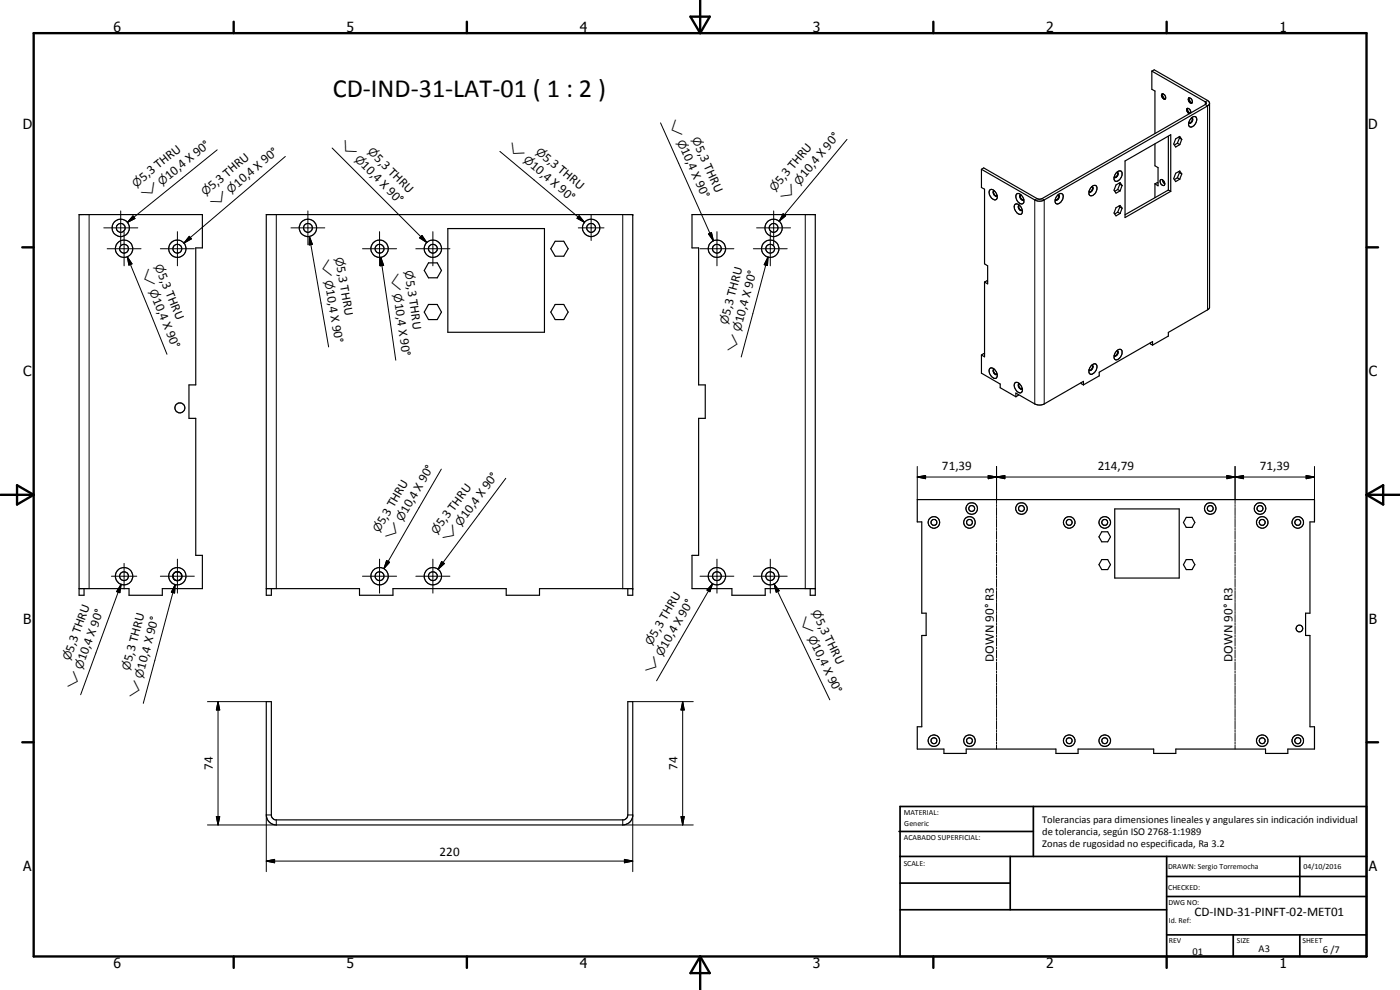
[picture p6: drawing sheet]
<svg xmlns="http://www.w3.org/2000/svg" width="420mm" height="297mm" viewBox="0 0 420 297" stroke-linecap="round" stroke-linejoin="round" font-family="sans-serif">
<g fill="none" stroke="#000" stroke-width=".35">
<path d="M345.7 21.3l16 9.3 .2 .6-49.4 28.5-1.2-.1-16.1-9.2-.7 .4M345.7 21.3v5.5l.9 .5v12.7M345.7 21.3l.7-.3 16 9.1 .6 .8v61.4l-.6 .7-11.8 6.7v1.1l-4.7 2.7M348.8 28.3a1.28 1.28 0 0 0 .8 1.4M348.8 28.2a.95 .95 0 0 1 .9 .5 .95 .95 0 0 1-.2 1.1 1.07 1.07 0 0 1-.7-1.6zM348.8 28.3l.8 1.4M348.8 28.2v.1M349.7 29.7h-.1M356.3 32.6l.8 1.4-.7-.6zM356.4 32.5a1.08 1.08 0 0 1 .9 1.4M356.4 32.5a.97 .97 0 0 0 .6 1.6M356.4 32.5l-.1 .1"/>
<path d="M356.7 29.6a1.37 1.37 0 0 0 .9 1.3M356.8 29.4a.97 .97 0 0 1 .9 .5 .97 .97 0 0 1-.2 1.1 1.13 1.13 0 0 1-.7-1.6zM356.8 29.5l.8 1.4M356.8 36.8l.1 .2M356.8 29.4l-.1 .2M357.6 35.3a.87 .87 0 0 1 1.1-.3 .87 .87 0 0 1 .4 1.1 1.88 1.88 0 0 1-2.1 1.9 1.98 1.98 0 0 1 .6-2.7zM357.6 30.9h.1M357.6 35.4l.2 .1M357.7 35.4l.1 .1M357.8 35.5a1.25 1.25 0 0 1-.9 1.5M357.8 35.5a1.08 1.08 0 0 1-.9 1.5M363 31.1l-.6 .7-49.3 28.4-.9 .2-1.4-.2-16.3-9.4"/>
<path d="M294.5 50.8v5.5l1 .5v22.4l.9 .6v5.4l-.9-.6M297 57.1a1.37 1.37 0 0 1 2 .9 1.17 1.17 0 0 1-.4 2 2.31 2.31 0 0 1-1.6-2.9zM298.3 57.3a.97 .97 0 0 0-.1 1 .97 .97 0 0 0 1 .5M298.3 57.3a1.15 1.15 0 0 0 .6 1.5M298.3 57.3h.1M299.2 58.8h-.2M299.2 58.7v.1M305 58.3a1.34 1.34 0 0 1 2 .9l.3 1.4a.81 .81 0 0 1-.7 .6 .81 .81 0 0 1-.8-.4l-.8-1-.1-.6zM306.3 58.5h.1M306.3 58.5a.97 .97 0 0 0-.1 1 .97 .97 0 0 0 1 .5M306.3 58.5a1.13 1.13 0 0 0 .9 1.5M307.2 59.9v.1"/>
<path d="M316.7 59.9l.1 .1M317.5 58.5a.9 .9 0 0 1 1.3-.3 .9 .9 0 0 1 .2 1.3 1.78 1.78 0 0 1-2.1 1.6 1.9 1.9 0 0 1 .6-2.6zM317.5 58.5h.2M317.7 58.5a.95 .95 0 0 1 0 1 .95 .95 0 0 1-.9 .5M317.7 58.5a1.07 1.07 0 0 1-.9 1.5M326.8 57.4l.1 .2M327.4 56.3l.9-.7a.99 .99 0 0 1 1 .6 .99 .99 0 0 1-.3 1.1 1.51 1.51 0 0 1-2 1.2 2.03 2.03 0 0 1 .4-2.2zM327.6 56l.3 .1M327.9 56.1a1.16 1.16 0 0 1-1 1.5M327.9 56.1a1 1 0 0 1-1 1.5M335 51.9a.96 .96 0 0 1 1.3-.6 .96 .96 0 0 1 .4 1.4 1.9 1.9 0 0 1-2.1 1.6 1.87 1.87 0 0 1 .4-2.4zM335.2 51.7h.1"/>
<path d="M335.3 51.7a.89 .89 0 0 1 .1 1.1 .89 .89 0 0 1-1 .3M335.3 51.7a1.08 1.08 0 0 1-.8 1.5M335.4 56.9l.8 .4M335.4 56.9l-.9 .5M335.9 55l.2 .3M336.1 55.3l.7 .4M336.1 55.3l-.7 1.6M336.8 55.7l-.6 1.6M336.8 55.7l-.6-.9-1.3 .7-.6 1.6 .6 .9 1.3-.7M337.6 48.3l13.8-7.9v17l-13.8 7.9zM346.6 43.2v6.5l.9 .6v5.5l-.9-.6M346.6 55.2v4.1"/>
<path d="M347.5 54.9l-.2-.1-.7 .4M348.2 54a1.06 1.06 0 0 1 1.3 1.4 .75 .75 0 0 1-.8 .2 .75 .75 0 0 1-.5-.8zM348.9 54l.1 .6 .6 .6M350.6 57l-13 7.4M350.6 57l.8 .4M350.6 40.9v16.1M353.3 53.3l.8 .5M353.3 53.3l-.8 .6M353.3 43l.8 .4M353.3 43l-.8 .5M353.8 51.5l.2 .3M353.8 41.1l.2 .3"/>
<path d="M354 51.8l.7 .4M354 51.8l-.7 1.5M354 41.4l.7 .4M354 41.4l-.7 1.6M354.7 52.2l-.6-.9-1.3 .7-.6 1.6 .6 .9 1.3-.7M354.7 52.2l-.6 1.6M354.7 41.8l-.6-.9-1.3 .8-.6 1.5 .6 .9 1.3-.7M354.7 41.8l-.6 1.6M128.6 78.9h2.6l1.3 2.3-1.3 2.2h-2.6l-1.3-2.2zM134.4 68.6h29v31.1h-29zM166.6 72.4h2.6l1.3 2.2-1.3 2.3h-2.6l-1.3-2.3zM304.6 61.4a1.59 1.59 0 0 1 2.1 1.5 .93 .93 0 0 1-.3 1.4 .93 .93 0 0 1-1.3-.6l-.7-1.1z"/>
<path d="M305.8 61.6a.89 .89 0 0 0 0 1.1 .89 .89 0 0 0 1 .3M305.8 61.6a1.06 1.06 0 0 0 .9 1.5M305.8 61.6h.2M335.4 63.7l.8 .4M335.4 63.7l-.9 .5M335.9 61.8l.2 .3M336.1 62.1l.7 .4M336.1 62.1l-.7 1.6M336.8 62.5l-.6-.9-1.3 .7-.6 1.6 .6 .9 1.3-.7M336.8 62.5l-.6 1.6M128.6 91.4h2.6l1.3 2.2-1.3 2.3h-2.6l-1.3-2.3zM166.6 91.4h2.6l1.3 2.2-1.3 2.3h-2.6l-1.3-2.3z"/>
<path d="M295.5 84.6v22.5l-1-.6M296.4 84.4l-.2-.2-.7 .4M294.5 106.5v5.5l5.7 3.2v1.1l4.7 2.7M295.5 106.2l-.3-.1-.7 .4M297 110.6a1.37 1.37 0 0 1 2 .9l.3 1.4a.83 .83 0 0 1-.7 .7 .83 .83 0 0 1-.9-.5 2.23 2.23 0 0 1-.7-2.5zM298.3 110.8a1.03 1.03 0 0 0 .9 1.5M298.4 110.8a.88 .88 0 0 0-.2 1 .88 .88 0 0 0 1 .5M299.2 112.2v.1M304.6 114.9a1.74 1.74 0 0 1 2.2 1.8 .91 .91 0 0 1-.6 1.2 .91 .91 0 0 1-1.1-.6 2.03 2.03 0 0 1-.5-2.4zM305.6 118.4v.2l-.7 .4M305.7 115.2a.93 .93 0 0 0 .1 1.1 .93 .93 0 0 0 1 .3M305.8 115.3a1.04 1.04 0 0 0 .9 1.4"/>
<path d="M305.8 115.2v.1M306 115.1l-.3 .1M324.5 114.8v.3l.7 .4M325.2 115.5v-1.1l-11.8 6.8a3.1 3.1 0 0 1-2.9 0l-5.6-3.3v1.1M326.8 111l.1 .1M327.4 109.8a.96 .96 0 0 1 1.4-.6 .96 .96 0 0 1 .3 1.4 2.24 2.24 0 0 1-1.8 1.7 1.37 1.37 0 0 1-.2-2zM327.6 109.6h.2M327.8 109.6a.93 .93 0 0 1 .1 1.1 .93 .93 0 0 1-1 .4M327.8 109.6a1.08 1.08 0 0 1-.9 1.5M335 105.5a.94 .94 0 0 1 .9-.7 .94 .94 0 0 1 .9 .7 2.07 2.07 0 0 1-2.2 2.4 1.87 1.87 0 0 1 .4-2.4zM335.2 105.2a.83 .83 0 0 1 .2 1.1 .83 .83 0 0 1-1 .4M335.3 105.3a1.05 1.05 0 0 1-.8 1.5"/>
<path d="M345.2 102.9v.3l.7 .3M345.9 103.5v-1l-16 9.2v1.1l-4.7 2.7M275.3 149.9h119.2v6.7h-1.4v27.4h-1.3v6.7h1.3v27.4h1.4v6.6h-8v1.4h-6.7v-1.4h-26.9v1.4h-6.7v-1.4h-22.7v1.4h-6.6v-1.4h-26.9v1.4h-6.7v-1.4h-8v-6.6h1.3v-27.4h1.3v-6.7h-1.3v-27.4h-1.3zM330.7 159.6h1.7l.9 1.5-.9 1.5h-1.7l-.9-1.5zM334.5 152.7h19.4v20.7h-19.4zM356 155.2h1.7l.9 1.6-.9 1.4h-1.7l-.8-1.4zM23.7 176.6h15v2h10v-2h12v-10h-2v-41.1h-2v-10h2v-41.1h2v-10h-37v114.2h1.5v-2M51.9 172.6v.5M51.9 173.1l.4 .8 .8 .3M51.9 173.1l.5 .8 .7 .3M51.9 172.6v.3M52.1 172.1l-.2 .5"/>
<path d="M53.1 174.2h.3M53.6 171.6h-.8l-.7 .5M53.6 171.6l.5 .3M53.7 174.2h-.3M53.7 171.6l.4 .3M53.7 171.6l-.6-.1-.8 .4M54.1 171.9l.2 .2M54.3 172.1l.2 .5M54.3 172.1l.3 .5M54.5 172.6l.1 .5M54.5 173.1l-.6 .9M54.6 173.1l-.5 .8-.7 .3"/>
<path d="M54.6 172.9l-.1 .2M79.9 176.6h28v2h10v-2h34v2h10v-2h28M81.4 176.6v2h-1.5v-114.2h110v114.2h-1.5v-2M243.2 176.6v2h1.5v-114.2h-37v10h2v41.1h2v10h-2v41.1h-2v10h12v2h9.9v-2h15.1M330.7 167.9h1.7l.9 1.5-.9 1.5h-1.7l-.9-1.5zM356 167.9h1.7l.9 1.5-.9 1.5h-1.7l-.8-1.5zM79.9 210.5h1.5v34.3l.9 1.1h105.2l.7-.5 .2-.9v-34h1.5v34.4a3 3 0 0 1-3 2.6h-104a3 3 0 0 1-3-3z"/>
<circle cx="36.2" cy="68.4" r="2.61"/>
<circle cx="36.2" cy="68.4" r="1.34"/>
<circle cx="37.2" cy="74.6" r="1.33"/>
<circle cx="37.2" cy="74.6" r="2.6"/>
<circle cx="53.2" cy="74.6" r="1.33"/>
<circle cx="53.2" cy="74.6" r="2.59"/>
<circle cx="92.4" cy="68.4" r="1.32"/>
<circle cx="92.4" cy="68.4" r="2.6"/>
<circle cx="113.9" cy="74.6" r="1.33"/>
<circle cx="113.9" cy="74.6" r="2.6"/>
<circle cx="129.9" cy="74.6" r="1.33"/>
<circle cx="129.9" cy="74.6" r="2.6"/>
<circle cx="177.4" cy="68.4" r="2.61"/>
<circle cx="177.4" cy="68.4" r="1.34"/>
<circle cx="215.1" cy="74.6" r="1.33"/>
<circle cx="215.2" cy="74.6" r="2.61"/>
<circle cx="231.1" cy="74.6" r="1.33"/>
<circle cx="231.2" cy="74.6" r="2.61"/>
<circle cx="232.2" cy="68.4" r="1.34"/>
<circle cx="232.2" cy="68.4" r="2.61"/>
<circle cx="54" cy="122.4" r="1.5"/>
<circle cx="280.3" cy="156.7" r="1.74"/>
<circle cx="280.3" cy="156.7" r=".9"/>
<circle cx="290.9" cy="156.7" r="1.72"/>
<circle cx="291" cy="156.8" r=".89"/>
<circle cx="291.6" cy="152.6" r=".88"/>
<circle cx="291.6" cy="152.6" r="1.74"/>
<circle cx="306.5" cy="152.6" r="1.74"/>
<circle cx="306.6" cy="152.6" r=".89"/>
<circle cx="320.9" cy="156.7" r=".88"/>
<circle cx="320.9" cy="156.7" r="1.74"/>
<circle cx="331.5" cy="156.7" r=".88"/>
<circle cx="331.6" cy="156.7" r="1.74"/>
<circle cx="363.2" cy="152.6" r="1.72"/>
<circle cx="363.2" cy="152.6" r=".87"/>
<circle cx="378.1" cy="152.6" r=".89"/>
<circle cx="378.2" cy="152.6" r="1.73"/>
<circle cx="378.8" cy="156.7" r="1.73"/>
<circle cx="378.8" cy="156.7" r=".9"/>
<circle cx="389.5" cy="156.7" r="1.73"/>
<circle cx="389.5" cy="156.7" r=".9"/>
<circle cx="37.2" cy="172.9" r="1.33"/>
<circle cx="37.2" cy="172.9" r="2.61"/>
<circle cx="53.2" cy="172.9" r="2.59"/>
<circle cx="113.9" cy="172.9" r="1.33"/>
<circle cx="113.9" cy="172.9" r="2.62"/>
<circle cx="129.9" cy="172.9" r="2.6"/>
<circle cx="129.9" cy="172.9" r="1.33"/>
<circle cx="215.1" cy="172.9" r="1.33"/>
<circle cx="215.1" cy="172.9" r="2.61"/>
<circle cx="231.1" cy="172.9" r="1.33"/>
<circle cx="231.1" cy="172.9" r="2.61"/>
<circle cx="390" cy="188.6" r=".99"/>
<circle cx="280.3" cy="222.2" r="1.74"/>
<circle cx="280.3" cy="222.3" r=".88"/>
<circle cx="290.9" cy="222.2" r="1.74"/>
<circle cx="291" cy="222.3" r=".88"/>
<circle cx="320.9" cy="222.2" r=".88"/>
<circle cx="320.9" cy="222.2" r="1.73"/>
<circle cx="331.5" cy="222.2" r=".88"/>
<circle cx="331.5" cy="222.2" r="1.73"/>
<circle cx="378.8" cy="222.2" r=".89"/>
<circle cx="378.8" cy="222.2" r="1.74"/>
<circle cx="389.5" cy="222.2" r=".91"/>
<circle cx="389.5" cy="222.3" r="1.72"/>
</g>
<g fill="none" stroke="#000" stroke-width=".3">
<path d="M198.2 36.9l15.9 35.4M362.4 30.1l-.7 .5v.8l.7 .4v61.2M65.2 45l-26.9 21.7M85.6 46.9l-30.4 26M99.7 44.4l28.4 28.4M150 45.4l25.4 21.3M254.2 41.8l-20.4 24.6M311.3 59.6l-.8 .4v61.2M312.7 59.6l.7 .4v61.2M26.7 64.4v112.2M31.1 68.4h10.2M32.2 74.6h10.1"/>
<path d="M36.2 63.3v10.1M37.2 69.5v10.3M38.2 77l1.4 2.2-.9 .3zM38.2 77l11.9 29.3M39.9 64.8l.6 .8-2.2 1.1zM48.1 74.6h10.2M53.2 69.5v10.3M56.8 70.9l.6 .8-2.2 1.2zM82.9 64.4v112.2M87.3 68.4h10.2M92.4 63.3v10.1M92.9 71l.9 2.3-1 .2z"/>
<path d="M92.9 71l5.7 33.1M108.8 74.6h10.2M113.9 69.5v10.3M114.3 77.2l.8 2.4-.9 .2zM114.3 77.2l4.5 30.9M124.8 74.6h10.2M125.9 71.4l.7-.7 1.5 2.1zM126.6 70.7l1.5 2.1-2.2-1.4zM129.9 69.5v10.3M173.6 68.4h7.7M173.8 64.7l1.6 2-2.2-1.2zM177.4 64.6v7.6"/>
<path d="M186.9 64.4v112.2M210.1 74.6h10.1M212.6 70.2l.9-.4 .6 2.5zM215.2 69.5v10.3M226.1 74.6h10.2M227.1 68.4h10.2M230.5 77.1l-.2 2.6-.9-.3zM230.5 77.1l-8 30M231.2 69.5v10.3M232.2 63.3v10.1M235 64.1l.8 .7-2 1.6zM241.7 64.4v112.2"/>
<path d="M275.3 140v9.9M299.1 140v11.1M370.7 140v11.1M394.5 140v9.9M132.4 140.8l-17.2 29.8M151.8 143.5l-20.3 27.3M275.3 143.1l2.5-.4v.9zM275.3 143.1h119.2M296.6 142.7l2.5 .4-2.5 .5zM299.1 143.1l2.5-.4v.9zM299.1 151.4v.6M299.1 152.3v2.4"/>
<path d="M299.1 154.9v.7M299.1 155.8v2.4M299.1 158.5v.6M299.1 159.4v2.4M368.2 142.7l2.5 .4-2.5 .5zM370.7 143.1l2.5-.4v.9zM370.7 151.4v.6M370.7 152.3v2.4M370.7 154.9v.7M370.7 155.8v2.4M370.7 158.5v.6M370.7 159.4v2.4"/>
<path d="M392 142.7l2.5 .4-2.5 .5zM33.4 172.9h7.7M36.4 175.3l-.4 2.5-1-.3zM36.4 175.3l-12.2 33.1M37.2 169v7.7M48.1 172.9h10.2M52.6 175.4l-.2 2.5-1-.2zM52.6 175.4l-9.6 35.6M53.2 167.8v10.2M108.8 172.9h10.2M113.9 167.8v10.2M116 168.2l.9 .5-1.7 1.9z"/>
<path d="M124.8 172.9h10.2M129.9 167.8v10.2M132.5 168.5l.9 .6-1.9 1.7zM210.1 172.9h10.1M213.9 175.1l-.8 2.4-.9-.5zM213.9 175.1l-16.8 29.2M215.2 167.8v10.2M226.1 172.9h10.2M231.2 167.8v10.2M232.3 175.2l1.5 2-.9 .5zM232.3 175.2l16.7 34.8M299.1 162.1v.6"/>
<path d="M299.1 163v2.4M299.1 165.7v.5M299.1 166.5v2.4M299.1 169.2v.6M299.1 170.1v2.4M299.1 172.8v.6M299.1 173.7v2.3M299.1 176.3v.6M299.1 177.2v2.4M299.1 179.9v.6M370.7 162.1v.6M370.7 163v2.4"/>
<path d="M370.7 165.7v.5M370.7 166.5v2.4M370.7 169.2v.6M370.7 170.1v2.4M370.7 172.8v.6M370.7 173.7v2.3M370.7 176.3v.6M370.7 177.2v2.4M370.7 179.9v.6M299.1 180.8v2.4M299.1 183.5v.6M299.1 184.4v2.3"/>
<path d="M299.1 187v.6M299.1 187.9v2.4M299.1 190.6v.6M299.1 191.5v2.3M299.1 194.2v.5M299.1 195.1v2.3M299.1 197.7v.6M299.1 198.6v2.4M370.7 180.8v2.4M370.7 183.5v.6M370.7 184.4v2.3M370.7 187v.6"/>
<path d="M370.7 187.9v2.4M370.7 190.6v.6M370.7 191.5v2.3M370.7 194.2v.5M370.7 195.1v2.3M370.7 197.7v.6M370.7 198.6v2.4M62.3 210.5h17.6M65.4 210.5l.5 2.5h-1zM65.4 210.5v37M189.9 210.5h18.2M204.9 210.5l.4 2.5h-.9z"/>
<path d="M204.9 210.5v37M299.1 201.3v.5M299.1 202.2v2.4M299.1 204.9v.5M299.1 205.7v2.4M299.1 208.4v.6M299.1 209.3v2.4M299.1 212v.6M299.1 212.9v2.4M299.1 215.5v.7M299.1 216.4v2.4M299.1 219.1v.6"/>
<path d="M370.7 201.3v.5M370.7 202.2v2.4M370.7 204.9v.5M370.7 205.7v2.4M370.7 208.4v.6M370.7 209.3v2.4M370.7 212v.6M370.7 212.9v2.4M370.7 215.5v.7M370.7 216.4v2.4M370.7 219.1v.6M299.1 220v2.4"/>
<path d="M299.1 222.7v.6M299.1 223.6v1.1M370.7 220v2.4M370.7 222.7v.6M370.7 223.6v1.1M64.9 245h1l-.5 2.5zM79.9 258.4l2.5-.5v1zM79.9 258.4h110M81.4 244.5h-1.5v17M82.9 246v1.5h-20.6M186.9 246v1.5h21.2M187.4 257.9l2.5 .5-2.5 .5z"/>
<path d="M188.4 244.5h1.5v17M204.4 245h.9l-.4 2.5z"/>
</g>
<g fill="#000">
<circle cx="189.9" cy="64.4" r=".18"/>
<circle cx="189.9" cy="176.6" r=".18"/>
</g>
<g fill="none" stroke="#000" stroke-width=".71">
<path d="M10.1 9.9h400v277.1h-400zM70.1 6.5v3.4M140.1 6.5v3.4M207.2 5h5.8l-2.9 4.9zM210.1 0v9.9M280.1 6.5v3.4M350.1 6.5v3.4M6.7 74.2h3.4M410.1 74.2h3.5M.1 148.5h10M5.1 145.6l5 2.9-5 2.9zM410.1 148.5h10"/>
<path d="M410.1 148.5l5-2.9v5.8zM6.7 222.7h3.4M410.1 222.7h3.5M70.1 287v3.4M140.1 287v3.4M210.1 287v10M210.1 287l2.9 5h-5.8zM280.1 287v3.4M350.1 287v3.4"/>
</g>
<g fill="none" stroke="#000" stroke-width=".51">
<path d="M269.8 249.5h40.3M270.1 242h140v45h-140zM270.1 257h140M303.2 257v16M310.1 242v15M350.1 257v30M390.1 257v12M270.1 265h33.1M270.1 273h80M350.1 269h60M350.1 263h60M350.1 280.5h60"/>
<path d="M370.1 280.5v6.5M390.1 280.5v6.5"/>
</g>
<g fill="#000">
<path d="M38.2 77l1.4 2.2-.9 .3zM39.9 64.8l.6 .8-2.2 1.1zM56.8 70.9l.6 .8-2.2 1.2zM92.9 71l.9 2.3-1 .2zM114.3 77.2l.8 2.4-.9 .2zM126.6 70.7l1.5 2.1-2.2-1.4zM173.8 64.7l1.6 2-2.2-1.2zM212.6 70.2l.9-.4 .6 2.5zM230.5 77.1l-.2 2.6-.9-.3zM235 64.1l.8 .7-2 1.6zM275.3 143.1l2.5-.4v.9zM296.6 142.7l2.5 .4-2.5 .5z"/>
<path d="M299.1 143.1l2.5-.4v.9zM368.2 142.7l2.5 .4-2.5 .5zM370.7 143.1l2.5-.4v.9zM392 142.7l2.5 .4-2.5 .5zM36.4 175.3l-.4 2.5-1-.3zM52.6 175.4l-.2 2.5-1-.2zM116 168.2l.9 .5-1.7 1.9zM132.5 168.5l.9 .6-1.9 1.7zM213.9 175.1l-.8 2.4-.9-.5zM232.3 175.2l1.5 2-.9 .5zM65.4 210.5l.5 2.5h-1zM204.9 210.5l.4 2.5h-.9z"/>
<path d="M64.9 245h1l-.5 2.5zM79.9 258.4l2.5-.5v1zM187.4 257.9l2.5 .5-2.5 .5zM204.4 245h.9l-.4 2.5z"/>
</g>
<text font-size="7.9" x="99.9" y="29">CD-IND-31-LAT-01 ( 1 : 2 )</text>
<g font-size="4.2">
<text x="34" y="9.6">6</text>
<text x="104" y="9.6">5</text>
<text x="174" y="9.6">4</text>
<text x="244" y="9.6">3</text>
<text x="314" y="9.6">2</text>
<text x="384" y="9.6">1</text>
<text x="6.8" y="38.7">D</text>
<text x="410.6" y="38.7">D</text>
<text x="7" y="112.9">C</text>
<text x="410.8" y="112.9">C</text>
<text x="7" y="187.1">B</text>
<text x="410.8" y="187.1">B</text>
<text x="7" y="261.4">A</text>
<text x="410.8" y="261.4">A</text>
<text x="34" y="290.4">6</text>
<text x="104" y="290.4">5</text>
<text x="174" y="290.4">4</text>
<text x="244" y="290.4">3</text>
<text x="314" y="290.4">2</text>
<text x="384" y="290.4">1</text>
</g>
<g font-size="3.9">
<text x="112.2" y="47.7" transform="rotate(45 112.2 47.7)">5,3 THRU</text>
<text x="162.8" y="47.6" transform="rotate(40 162.8 47.6)">5,3 THRU</text>
<text x="204.3" y="45" transform="rotate(66 204.3 45)">10,4 X 90°</text>
<text x="208.8" y="44.4" transform="rotate(66 208.8 44.4)">5,3 THRU</text>
<text x="50.7" y="53.9" transform="rotate(-39 50.7 53.9)">10,4 X 90°</text>
<text x="108.2" y="49.9" transform="rotate(45 108.2 49.9)">10,4 X 90°</text>
<text x="159" y="50.1" transform="rotate(40 159 50.1)">10,4 X 90°</text>
<text x="241.8" y="53.5" transform="rotate(-50 241.8 53.5)">10,4 X 90°</text>
<text x="43" y="54.5" transform="rotate(-39 43 54.5)">5,3 THRU</text>
<text x="63.7" y="57.1" transform="rotate(-40 63.7 57.1)">5,3 THRU</text>
<text x="71.4" y="56.3" transform="rotate(-40 71.4 56.3)">10,4 X 90°</text>
<text x="234.3" y="55.5" transform="rotate(-50 234.3 55.5)">5,3 THRU</text>
<text x="47.4" y="82.4" transform="rotate(68 47.4 82.4)">5,3 THRU</text>
<text x="101.1" y="80.1" transform="rotate(80 101.1 80.1)">5,3 THRU</text>
<text x="45.8" y="89.9" transform="rotate(68 45.8 89.9)">10,4 X 90°</text>
<text x="97.9" y="87.1" transform="rotate(80 97.9 87.1)">10,4 X 90°</text>
<text x="121.9" y="84.2" transform="rotate(82 121.9 84.2)">5,3 THRU</text>
<text x="118.5" y="91.1" transform="rotate(82 118.5 91.1)">10,4 X 90°</text>
<text x="219" y="94.7" transform="rotate(-75 219 94.7)">5,3 THRU</text>
<text x="223" y="97" transform="rotate(-75 223 97)">10,4 X 90°</text>
<text x="282.7" y="141.1">71,39</text>
<text x="329.4" y="141.1">214,79</text>
<text x="378.1" y="141.1">71,39</text>
<text x="122.2" y="154.3" transform="rotate(-60 122.2 154.3)">10,4 X 90°</text>
<text x="140" y="155.7" transform="rotate(-53 140 155.7)">10,4 X 90°</text>
<text x="115.2" y="157.6" transform="rotate(-60 115.2 157.6)">5,3 THRU</text>
<text x="132.7" y="158.2" transform="rotate(-53 132.7 158.2)">5,3 THRU</text>
<text x="197" y="191.4" transform="rotate(-60 197 191.4)">5,3 THRU</text>
<text x="244.8" y="186.2" transform="rotate(64 244.8 186.2)">5,3 THRU</text>
<text x="21.9" y="195.8" transform="rotate(-70 21.9 195.8)">5,3 THRU</text>
<text x="200.1" y="194.6" transform="rotate(-60 200.1 194.6)">10,4 X 90°</text>
<text x="243.7" y="193.8" transform="rotate(64 243.7 193.8)">10,4 X 90°</text>
<text x="25.6" y="198.5" transform="rotate(-70 25.6 198.5)">10,4 X 90°</text>
<text x="39.6" y="198.6" transform="rotate(-75 39.6 198.6)">5,3 THRU</text>
<text x="43.5" y="201" transform="rotate(-75 43.5 201)">10,4 X 90°</text>
<text x="298.3" y="198.5" transform="rotate(-90 298.3 198.5)">DOWN 90° R3</text>
<text x="369.9" y="198.5" transform="rotate(-90 369.9 198.5)">DOWN 90° R3</text>
<text x="63.9" y="231" transform="rotate(-90 63.9 231)">74</text>
<text x="203.4" y="231" transform="rotate(-90 203.4 231)">74</text>
<text x="131.9" y="256.8">220</text>
<text x="358.5" y="275">CD-IND-31-PINFT-02-MET01</text>
</g>
<g font-size="3.3">
<text x="200.5" y="36.7" transform="rotate(66 200.5 36.7)">w</text>
<text x="207.6" y="41.8" transform="rotate(66 207.6 41.8)">n</text>
<text x="101.8" y="43.5" transform="rotate(45 101.8 43.5)">w</text>
<text x="106.2" y="47.9" transform="rotate(45 106.2 47.9)">n</text>
<text x="110.2" y="45.7" transform="rotate(45 110.2 45.7)">n</text>
<text x="152" y="44.3" transform="rotate(40 152 44.3)">w</text>
<text x="160.6" y="45.8" transform="rotate(40 160.6 45.8)">n</text>
<text x="203.1" y="42.5" transform="rotate(66 203.1 42.5)">n</text>
<text x="156.9" y="48.3" transform="rotate(40 156.9 48.3)">n</text>
<text x="40.9" y="56.3" transform="rotate(-39 40.9 56.3)">n</text>
<text x="43.6" y="59.6" transform="rotate(-39 43.6 59.6)">w</text>
<text x="48.5" y="55.7" transform="rotate(-39 48.5 55.7)">n</text>
<text x="61.7" y="58.9" transform="rotate(-40 61.7 58.9)">n</text>
<text x="69.3" y="58.1" transform="rotate(-40 69.3 58.1)">n</text>
<text x="232.6" y="57.7" transform="rotate(-50 232.6 57.7)">n</text>
<text x="240" y="55.7" transform="rotate(-50 240 55.7)">n</text>
<text x="64.5" y="62.3" transform="rotate(-40 64.5 62.3)">w</text>
<text x="235.9" y="60.5" transform="rotate(-50 235.9 60.5)">w</text>
<text x="100.6" y="77.4" transform="rotate(80 100.6 77.4)">n</text>
<text x="42.4" y="81.4" transform="rotate(68 42.4 81.4)">w</text>
<text x="46.4" y="79.8" transform="rotate(68 46.4 79.8)">n</text>
<text x="96.3" y="78.1" transform="rotate(80 96.3 78.1)">w</text>
<text x="117.2" y="82.1" transform="rotate(82 117.2 82.1)">w</text>
<text x="121.5" y="81.4" transform="rotate(82 121.5 81.4)">n</text>
<text x="44.7" y="87.3" transform="rotate(68 44.7 87.3)">n</text>
<text x="97.4" y="84.4" transform="rotate(80 97.4 84.4)">n</text>
<text x="118.1" y="88.3" transform="rotate(82 118.1 88.3)">n</text>
<text x="218.3" y="97.4" transform="rotate(-75 218.3 97.4)">n</text>
<text x="222.2" y="99.7" transform="rotate(-75 222.2 99.7)">n</text>
<text x="220.6" y="105.8" transform="rotate(-75 220.6 105.8)">w</text>
<text x="113.8" y="160" transform="rotate(-60 113.8 160)">n</text>
<text x="120.8" y="156.7" transform="rotate(-60 120.8 156.7)">n</text>
<text x="131.1" y="160.5" transform="rotate(-53 131.1 160.5)">n</text>
<text x="138.3" y="158" transform="rotate(-53 138.3 158)">n</text>
<text x="117.6" y="162.2" transform="rotate(-60 117.6 162.2)">w</text>
<text x="134.6" y="163.1" transform="rotate(-53 134.6 163.1)">w</text>
<text x="239.7" y="185.6" transform="rotate(64 239.7 185.6)">w</text>
<text x="243.7" y="183.7" transform="rotate(64 243.7 183.7)">n</text>
<text x="242.4" y="191.3" transform="rotate(64 242.4 191.3)">n</text>
<text x="195.6" y="193.8" transform="rotate(-60 195.6 193.8)">n</text>
<text x="198.7" y="197" transform="rotate(-60 198.7 197)">n</text>
<text x="20.9" y="198.5" transform="rotate(-70 20.9 198.5)">n</text>
<text x="24.6" y="201.1" transform="rotate(-70 24.6 201.1)">n</text>
<text x="38.9" y="201.3" transform="rotate(-75 38.9 201.3)">n</text>
<text x="42.8" y="203.6" transform="rotate(-75 42.8 203.6)">n</text>
<text x="195.6" y="202.5" transform="rotate(-60 195.6 202.5)">w</text>
<text x="22.5" y="207.1" transform="rotate(-70 22.5 207.1)">w</text>
<text x="41.1" y="209.8" transform="rotate(-75 41.1 209.8)">w</text>
</g>
<g font-size="3.1">
<text x="312.7" y="246.8">Tolerancias para dimensiones lineales y angulares sin indicación individual</text>
<text x="312.7" y="250.4">de tolerancia, según ISO 2768-1:1989</text>
<text x="312.7" y="254">Zonas de rugosidad no especificada, Ra 3.2</text>
<text x="357.9" y="286.4">01</text>
<text x="377.7" y="285.6">A3</text>
<text x="397" y="285.9">6 /7</text>
</g>
<g font-size="2.4">
<text x="271.2" y="244.4">MATERIAL:</text>
<text x="271.3" y="252">ACABADO SUPERFICIAL:</text>
<text x="271.4" y="247.9">Generic</text>
<text x="271.2" y="259.7">SCALE:</text>
<text x="350.6" y="260.8">DRAWN: Sergio Torremocha</text>
<text x="391.2" y="260.6">04/10/2016</text>
<text x="350.6" y="267">CHECKED:</text>
<text x="350.6" y="271.4">DWG NO:</text>
<text x="350.8" y="276.9">Id. Ref:</text>
<text x="350.8" y="282.8">REV</text>
<text x="371.2" y="282.9">SIZE</text>
<text x="390.9" y="282.9">SHEET</text>
</g>
</svg>
